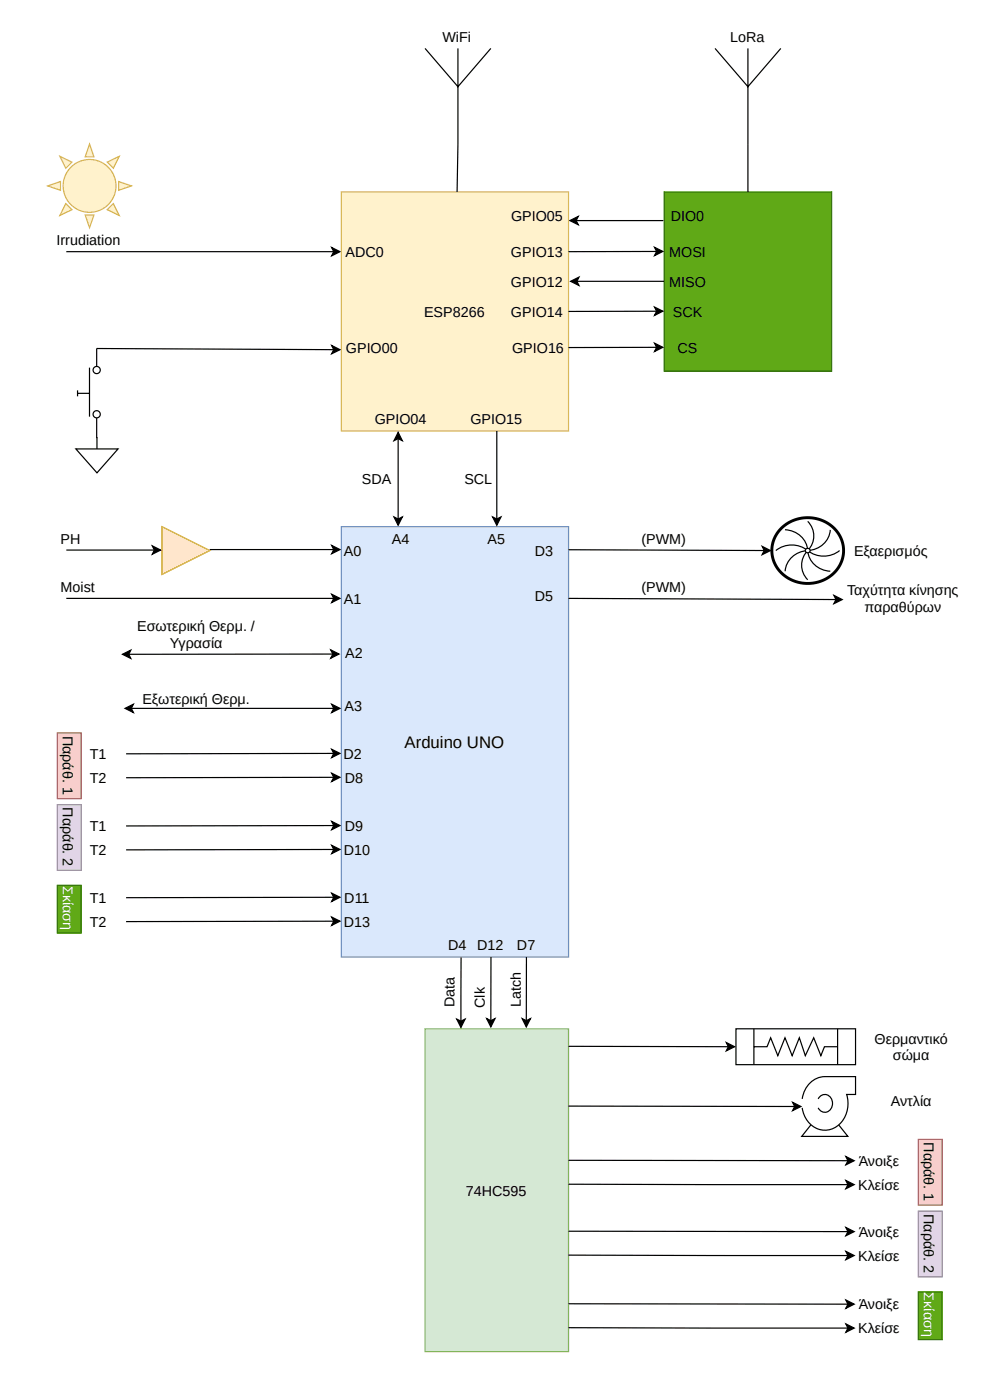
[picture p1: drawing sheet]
<svg xmlns="http://www.w3.org/2000/svg" width="210mm" height="297mm" viewBox="0 0 210 297" stroke-linecap="round" stroke-linejoin="round" font-family="sans-serif">
<path d="M72.5 111.9h48.2v91.4h-48.2z" fill="#dae8fc"/>
<path d="M72.5 111.9h48.2v91.4h-48.2z" fill="none" stroke="#6c8ebf" stroke-width=".25"/>
<path d="M14.1 53.5h56.8M70.4 52.6l1.8 .9-1.8 .8 .5-.8z" fill="none" stroke="#000" stroke-width=".25"/>
<path d="M70.4 52.6l1.8 .9-1.8 .8 .5-.8z" fill="#000"/>
<path d="M34.4 111.9l10.2 5-10.2 5.1z" fill="#ffe6cc"/>
<path d="M34.4 111.9l10.2 5-10.2 5.1z" fill="none" stroke="#d79b00" stroke-width=".25"/>
<path d="M14.1 116.8h18.7M32.3 115.9l1.8 .9-1.8 .9 .5-.9zM44.6 116.7h26.3M70.4 115.8l1.8 .9-1.8 .9 .5-.9zM14.1 127.1h56.8M26 139l1.8-.9-.5 .9 .5 .9zM70.2 138l1.8 .9-1.8 .9 .5-.9zM70.4 126.2l1.8 .9-1.8 .9 .5-.9zM70.7 138.9l-43.4 .1M26.6 150.5l1.7-.9-.4 .9 .4 .8zM27.9 150.5h43M70.4 149.6l1.8 .9-1.8 .8 .5-.8z" fill="none" stroke="#000" stroke-width=".25"/>
<path d="M32.3 115.9l1.8 .9-1.8 .9 .5-.9zM70.4 115.8l1.8 .9-1.8 .9 .5-.9zM26 139l1.8-.9-.5 .9 .5 .9zM70.2 138l1.8 .9-1.8 .9 .5-.9zM70.4 126.2l1.8 .9-1.8 .9 .5-.9zM26.6 150.5l1.7-.9-.4 .9 .4 .8zM70.4 149.6l1.8 .9-1.8 .8 .5-.8z" fill="#000"/>
<path d="M72.5 40.8h48.2v50.7h-48.2z" fill="#fff2cc"/>
<path d="M72.5 40.8h48.2v50.7h-48.2z" fill="none" stroke="#d6b656" stroke-width=".25"/>
<path d="M90.3 10.3l6.9 8.1 7-8.1M97.2 10.3v20.3l-.1 10.2M84.5 91.8l.9 1.8-.9-.4-.8 .4zM84.5 93.2v17M83.7 109.8l.8 .4 .9-.4-.9 1.8z" fill="none" stroke="#000" stroke-width=".25"/>
<path d="M84.5 91.8l.9 1.8-.9-.4-.8 .4zM83.7 109.8l.8 .4 .9-.4-.9 1.8z" fill="#000"/>
<circle cx="19" cy="39.5" r="5.6" fill="#fff2cc"/>
<circle cx="19" cy="39.5" r="5.6" fill="none" stroke="#d6b656" stroke-width=".25"/>
<path d="M19 30.6l1 2.7h-1.9z" fill="#fff2cc"/>
<path d="M19 30.6l1 2.7h-1.9z" fill="none" stroke="#d6b656" stroke-width=".25"/>
<path d="M18.1 45.7h1.9l-1 2.7z" fill="#fff2cc"/>
<path d="M18.1 45.7h1.9l-1 2.7z" fill="none" stroke="#d6b656" stroke-width=".25"/>
<path d="M10.1 39.5l2.7-.9v1.8z" fill="#fff2cc"/>
<path d="M10.1 39.5l2.7-.9v1.8z" fill="none" stroke="#d6b656" stroke-width=".25"/>
<path d="M25.2 38.6l2.7 .9-2.7 .9z" fill="#fff2cc"/>
<path d="M25.2 38.6l2.7 .9-2.7 .9z" fill="none" stroke="#d6b656" stroke-width=".25"/>
<path d="M22.8 34.4l2.5-1.2-1.2 2.5z" fill="#fff2cc"/>
<path d="M22.8 34.4l2.5-1.2-1.2 2.5z" fill="none" stroke="#d6b656" stroke-width=".25"/>
<path d="M22.8 44.5l1.3-1.3 1.2 2.6z" fill="#fff2cc"/>
<path d="M22.8 44.5l1.3-1.3 1.2 2.6z" fill="none" stroke="#d6b656" stroke-width=".25"/>
<path d="M12.7 33.2l2.6 1.2-1.3 1.3z" fill="#fff2cc"/>
<path d="M12.7 33.2l2.6 1.2-1.3 1.3z" fill="none" stroke="#d6b656" stroke-width=".25"/>
<path d="M14 43.2l1.3 1.3-2.6 1.3z" fill="#fff2cc"/>
<path d="M14 43.2l1.3 1.3-2.6 1.3z" fill="none" stroke="#d6b656" stroke-width=".25"/>
<path d="M166 112.2a7.8 7.8 0 0 1 13 3.6 7.4 7.4 0 0 1-9.5 7.9 6.8 6.8 0 0 1-3.5-11.5z" fill="#fff"/>
<path d="M166 112.2a7.8 7.8 0 0 1 13 3.6 7.4 7.4 0 0 1-9.5 7.9 6.8 6.8 0 0 1-3.5-11.5z" fill="none" stroke="#000" stroke-width=".62" stroke-linecap="butt"/>
<path d="M164.7 116.9a5.7 5.7 0 0 1 7.5 .5 5.4 5.4 0 0 0 6.1-.5M166.7 112.5a5 5 0 0 1 4.9 5.2 5 5 0 0 0 4.7 3.6M171.5 110.7a4.4 4.4 0 0 1 0 6.2 4.4 4.4 0 0 0 0 6.2M176.3 112.5a4.9 4.9 0 0 1-4.8 4.4 4.9 4.9 0 0 0-4.8 4.4" fill="none" stroke="#000" stroke-width=".25"/>
<circle cx="171.5" cy="116.9" r=".49" fill="#fff"/>
<g fill="none" stroke="#000" stroke-width=".25">
<path d="M120.7 116.8l41.6 .1M161.8 116l1.8 .9-1.8 .9 .5-.9zM120.7 127.1l56.8 .2M177.1 126.4l1.8 .9-1.8 .9 .4-.9z"/>
<circle cx="171.5" cy="116.9" r=".49"/>
</g>
<path d="M161.8 116l1.8 .9-1.8 .9 .5-.9zM177.1 126.4l1.8 .9-1.8 .9 .4-.9z" fill="#000"/>
<path d="M90.3 218.5h30.4v68.6h-30.4z" fill="#d5e8d4"/>
<path d="M90.3 218.5h30.4v68.6h-30.4z" fill="none" stroke="#82b366" stroke-width=".25"/>
<path d="M97 216.4l.9 .5 .9-.5-.9 1.8zM97.9 203.4v13.5M103.3 216.3l.9 .5 .9-.5-.9 1.8zM104.3 203.3l-.1 13.5M110.9 216.3l.9 .5 .9-.5-.9 1.8zM111.8 203.3v13.5" fill="none" stroke="#000" stroke-width=".25"/>
<path d="M97 216.4l.9 .5 .9-.5-.9 1.8zM103.3 216.3l.9 .5 .9-.5-.9 1.8zM110.9 216.3l.9 .5 .9-.5-.9 1.8z" fill="#000"/>
<path d="M172.2 238.9h5.9l1.9 2.5h-9.8z" fill="#fff"/>
<path d="M172.2 238.9l-2 2.5h9.8l-1.9-2.5" fill="none" stroke="#000" stroke-width=".25"/>
<path d="M171.7 230.3a4.6 4.6 0 0 1 3.4-1.6h6.6v3.8h-1.9a5.8 5.8 0 0 1-4.1 7.5 5 5 0 0 1-5.4-4.7 6.3 6.3 0 0 1 1.4-5z" fill="#fff"/>
<path d="M170.3 233.4a5.2 5.2 0 0 1 4.8-4.7h6.6v3.8h-1.9a5.8 5.8 0 0 1-4.1 7.5 5 5 0 0 1-5.4-4.7M173.7 233.4a1.61 1.61 0 0 1 2-.9 1.61 1.61 0 0 1 1.1 1.9 1.61 1.61 0 0 1-1.1 1.8 1.61 1.61 0 0 1-2-.9" fill="none" stroke="#000" stroke-width=".25"/>
<path d="M156.3 218.5h25.4v7.6h-25.4z" fill="#fff"/>
<path d="M156.3 218.5h25.4v7.6h-25.4zM160.1 218.5v7.6M177.9 218.5v7.6M160.1 222.3h2.8l.7-1.9 1.6 3.8 1.5-3.8 1.5 3.8 1.5-3.8 1.3 3.8 1.8-3.8 1.5 3.8 .8-1.9h2.8M120.7 251.5l59.4 .1M120.7 246.4l59.4 .1M179.6 250.7l1.8 .9-1.8 .9 .5-.9zM179.6 245.6l1.8 .9-1.8 .9 .5-.9z" fill="none" stroke="#000" stroke-width=".25"/>
<path d="M179.6 245.6l1.8 .9-1.8 .9 .5-.9zM179.6 250.7l1.8 .9-1.8 .9 .5-.9z" fill="#000"/>
<path d="M195 242h5.1v14h-5.1z" fill="#f8cecc"/>
<path d="M195 242h5.1v14h-5.1z" fill="none" stroke="#b85450" stroke-width=".25"/>
<path d="M120.7 266.6l59.4 .1M120.7 261.5l59.4 .1M179.6 265.8l1.8 .9-1.8 .9 .5-.9zM179.6 260.7l1.8 .9-1.8 .9 .5-.9z" fill="none" stroke="#000" stroke-width=".25"/>
<path d="M179.6 260.7l1.8 .9-1.8 .9 .5-.9zM179.6 265.8l1.8 .9-1.8 .9 .5-.9z" fill="#000"/>
<path d="M195 257.2h5.1v14h-5.1z" fill="#e1d5e7"/>
<path d="M195 257.2h5.1v14h-5.1z" fill="none" stroke="#9673a6" stroke-width=".25"/>
<path d="M120.7 276.9l59.4 .1M179.6 276.1l1.8 .9-1.8 .9 .5-.9zM120.7 282l59.4 .1M179.6 281.2l1.8 .9-1.8 .9 .5-.9z" fill="none" stroke="#000" stroke-width=".25"/>
<path d="M179.6 276.1l1.8 .9-1.8 .9 .5-.9zM179.6 281.2l1.8 .9-1.8 .9 .5-.9z" fill="#000"/>
<path d="M195 274.4h5.1v10.1h-5.1z" fill="#60a917"/>
<path d="M195 274.4h5.1v10.1h-5.1z" fill="none" stroke="#2d7600" stroke-width=".25"/>
<path d="M70.4 159.1l1.8 .9-1.8 .9 .5-.9zM70.4 164.2l1.8 .9-1.8 .9 .5-.9zM70.9 160l-44.1 .1M70.9 165.1l-44.1 .1" fill="none" stroke="#000" stroke-width=".25"/>
<path d="M70.4 159.1l1.8 .9-1.8 .9 .5-.9zM70.4 164.2l1.8 .9-1.8 .9 .5-.9z" fill="#000"/>
<path d="M12.2 155.7h5.1v13.9h-5.1z" fill="#f8cecc"/>
<path d="M12.2 155.7h5.1v13.9h-5.1z" fill="none" stroke="#b85450" stroke-width=".25"/>
<path d="M70.4 174.5l1.8 .8-1.8 .9 .5-.9zM70.4 179.5l1.8 .9-1.8 .9 .5-.9zM70.9 175.3l-44.1 .1M70.9 180.4l-44.1 .1" fill="none" stroke="#000" stroke-width=".25"/>
<path d="M70.4 174.5l1.8 .8-1.8 .9 .5-.9zM70.4 179.5l1.8 .9-1.8 .9 .5-.9z" fill="#000"/>
<path d="M12.2 170.9h5.1v14h-5.1z" fill="#e1d5e7"/>
<path d="M12.2 170.9h5.1v14h-5.1z" fill="none" stroke="#9673a6" stroke-width=".25"/>
<path d="M70.4 189.7l1.8 .9-1.8 .9 .5-.9zM70.4 194.8l1.8 .9-1.8 .8 .5-.8zM70.9 190.6l-44.1 .1M70.9 195.7h-44.1" fill="none" stroke="#000" stroke-width=".25"/>
<path d="M70.4 189.7l1.8 .9-1.8 .9 .5-.9zM70.4 194.8l1.8 .9-1.8 .8 .5-.8z" fill="#000"/>
<path d="M12.2 188h5.1v10.2h-5.1z" fill="#60a917"/>
<path d="M12.2 188h5.1v10.2h-5.1z" fill="none" stroke="#2d7600" stroke-width=".25"/>
<path d="M120.7 222.2l34 .1M120.7 234.9l48 .1M154.2 221.4l1.8 .9-1.8 .9 .5-.9zM168.3 234.1l1.8 .9-1.8 .9 .4-.9z" fill="none" stroke="#000" stroke-width=".25"/>
<path d="M154.2 221.4l1.8 .9-1.8 .9 .5-.9zM168.3 234.1l1.8 .9-1.8 .9 .4-.9z" fill="#000"/>
<path d="M141 40.8h35.6v38h-35.6z" fill="#60a917"/>
<path d="M141 40.8h35.6v38h-35.6z" fill="none" stroke="#2d7600" stroke-width=".25"/>
<g fill="none" stroke="#000" stroke-width=".25">
<path d="M151.8 10.3l7 8.1 7-8.1M158.8 10.3v30.5M121 46.9l1.8-.9-.5 .9 .5 .8zM121.2 59.8l1.7-.9-.4 .9 .4 .8zM122.3 46.9h18.6M122.5 59.8h18.5M139 52.5l1.8 .9-1.8 .9 .4-.9zM139.4 53.4l-18.7 .1M139 65.2l1.8 .9-1.8 .9 .4-.9zM139 72.9l1.8 .9-1.8 .9 .4-.9zM139.4 66.1h-18.7M139.4 73.8h-18.7"/>
<path d="M105.5 91.5v18.7M104.6 109.8l.9 .4 .9-.4-.9 1.8z"/>
</g>
<path d="M121 46.9l1.8-.9-.5 .9 .5 .8zM121.2 59.8l1.7-.9-.4 .9 .4 .8zM139 52.5l1.8 .9-1.8 .9 .4-.9zM139 65.2l1.8 .9-1.8 .9 .4-.9zM139 72.9l1.8 .9-1.8 .9 .4-.9zM104.6 109.8l.9 .4 .9-.4-.9 1.8z" fill="#000"/>
<path d="M20.5 88.7v4.4zM20.5 74v4.3zM19 78.1v10.4zM16.5 83.5h2.5zM16.5 82.9v1.3z" fill="#fff"/>
<path d="M19 78.1v10.4M20.5 74v4.3M16.5 83.5h2.5M16.5 82.9v1.3M20.5 88.7v4.4" fill="none" stroke="#000" stroke-width=".25"/>
<circle cx="20.5" cy="78.6" r=".76" fill="#fff"/>
<circle cx="20.5" cy="78.6" r=".76" fill="none" stroke="#000" stroke-width=".25"/>
<circle cx="20.5" cy="88" r=".76" fill="#fff"/>
<g fill="none" stroke="#000" stroke-width=".25">
<path d="M20.5 74l50.4 .3M70.4 73.4l1.8 .9-1.8 .9 .5-.9z"/>
<circle cx="20.5" cy="88" r=".76"/>
</g>
<path d="M70.4 73.4l1.8 .9-1.8 .9 .5-.9z" fill="#000"/>
<path d="M16.1 95.4h9l-4.5 5z" fill="#fff"/>
<path d="M16.1 95.4h9l-4.5 5zM20.6 92.8v2.6" fill="none" stroke="#000" stroke-width=".25"/>
<text font-size="3.6" x="85.9" y="159">Arduino UNO</text>
<g font-size="3">
<text x="94" y="8.9">WiFi</text>
<text x="155.1" y="8.9">LoRa</text>
<text x="108.5" y="47">GPIO05</text>
<text x="142.5" y="47">DIO0</text>
<text x="12" y="52.1">Irrudiation</text>
<text x="73.4" y="54.6">ADC0</text>
<text x="108.5" y="54.6">GPIO13</text>
<text x="142.1" y="54.6">MOSI</text>
<text x="108.5" y="60.9">GPIO12</text>
<text x="142.1" y="60.9">MISO</text>
<text x="90.1" y="67.3">ESP8266</text>
<text x="108.5" y="67.3">GPIO14</text>
<text x="142.9" y="67.3">SCK</text>
<text x="73.5" y="74.9">GPIO00</text>
<text x="108.8" y="74.9">GPIO16</text>
<text x="143.9" y="74.9">CS</text>
<text x="79.6" y="90.1">GPIO04</text>
<text x="99.9" y="90.1">GPIO15</text>
<text x="76.9" y="102.8">SDA</text>
<text x="98.6" y="102.8">SCL</text>
<text x="12.9" y="115.5">PH</text>
<text x="73" y="118.1">A0</text>
<text x="83.2" y="115.5">A4</text>
<text x="103.5" y="115.5">A5</text>
<text x="113.6" y="118.1">D3</text>
<text x="136.2" y="115.5">(PWM)</text>
<text x="181.4" y="118.1">Εξαερισμός</text>
<text x="12.9" y="125.7">Moist</text>
<text x="136.2" y="125.7">(PWM)</text>
<text x="73" y="128.2">A1</text>
<text x="113.6" y="127.7">D5</text>
<text x="179.9" y="126.5">Ταχύτητα κίνησης</text>
<text x="183.6" y="130">παραθύρων</text>
<text x="29.1" y="134.1">Εσωτερική Θερμ. /</text>
<text x="36" y="137.6">Υγρασία</text>
<text x="73.3" y="139.7">A2</text>
<text x="30.2" y="149.6">Εξωτερική Θερμ.</text>
<text x="73.2" y="151.1">A3</text>
<text x="13.3" y="156.3" transform="rotate(90 13.3 156.3)">Παράθ. 1</text>
<text x="19" y="161.2">T1</text>
<text x="73" y="161.2">D2</text>
<text x="19" y="166.3">T2</text>
<text x="73.2" y="166.3">D8</text>
<text x="13.3" y="171.5" transform="rotate(90 13.3 171.5)">Παράθ. 2</text>
<text x="19" y="176.5">T1</text>
<text x="73.2" y="176.5">D9</text>
<text x="19" y="181.6">T2</text>
<text x="73" y="181.6">D10</text>
<text x="19" y="191.7">T1</text>
<text x="73.1" y="191.7">D11</text>
<text x="19" y="196.8">T2</text>
<text x="73" y="196.8">D13</text>
<text x="95.2" y="201.9">D4</text>
<text x="101.3" y="201.9">D12</text>
<text x="109.8" y="201.9">D7</text>
<text x="96.5" y="214" transform="rotate(-90 96.5 214)">Data</text>
<text x="103" y="214.1" transform="rotate(-90 103 214.1)">Clk</text>
<text x="110.6" y="213.8" transform="rotate(-90 110.6 213.8)">Latch</text>
<text x="185.7" y="221.7">Θερμαντικό</text>
<text x="189.6" y="225.2">σώμα</text>
<text x="189.2" y="234.9">Αντλία</text>
<text x="196.1" y="242.6" transform="rotate(90 196.1 242.6)">Παράθ. 1</text>
<text x="182.3" y="247.6">Άνοιξε</text>
<text x="98.9" y="253.9">74HC595</text>
<text x="182.2" y="252.7">Κλείσε</text>
<text x="196.1" y="257.8" transform="rotate(90 196.1 257.8)">Παράθ. 2</text>
<text x="182.3" y="262.8">Άνοιξε</text>
<text x="182.2" y="267.9">Κλείσε</text>
<text x="182.3" y="278.1">Άνοιξε</text>
<text x="182.2" y="283.1">Κλείσε</text>
</g>
<g font-size="3" fill="#fff">
<text x="13.3" y="188.2" transform="rotate(90 13.3 188.2)">Σκίαση</text>
<text x="196.1" y="274.5" transform="rotate(90 196.1 274.5)">Σκίαση</text>
</g>
</svg>
